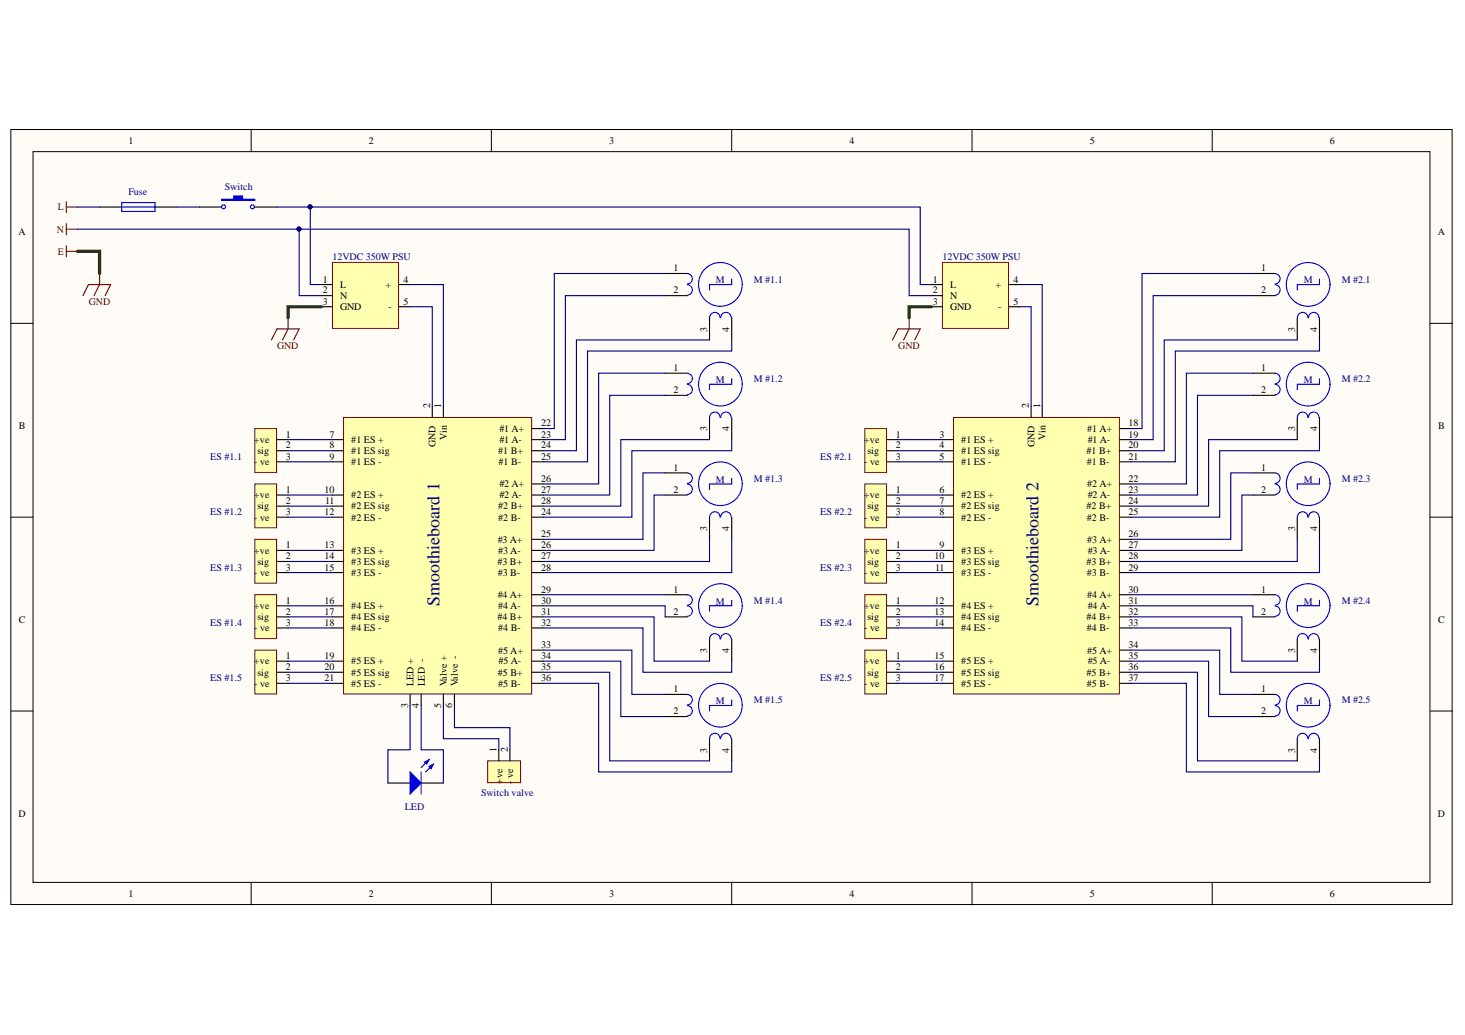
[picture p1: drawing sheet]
<svg xmlns="http://www.w3.org/2000/svg" width="297mm" height="210mm" viewBox="0 0 297 210" stroke-linecap="round" stroke-linejoin="round" font-family="sans-serif">
<g fill="#fffcf8" stroke="#000" stroke-width=".2">
<path d="M2.2 26.3h292.2v157.1h-292.2z"/>
<path d="M6.7 30.8h283.2v148.2h-283.2z"/>
</g>
<g fill="none" stroke="#000" stroke-width=".2">
<path d="M50.9 26.3v4.5M99.6 26.3v4.5M148.4 26.3v4.5M197.1 26.3v4.5M245.8 26.3v4.5M2.2 65.6h4.5M290 65.6h4.5M2.2 104.9h4.5M290 104.9h4.5M2.2 144.2h4.5M290 144.2h4.5M50.9 179v4.5"/>
<path d="M99.6 179v4.5M148.4 179v4.5M197.1 179v4.5M245.8 179v4.5"/>
</g>
<path d="M13.4 40.9v2.2M13.4 45.4v2.2M13.4 49.9v2.2M13.4 42h2.3M13.4 46.5h2.3M13.4 51h2.3" fill="none" stroke="#800000" stroke-width=".22"/>
<path d="M20.2 42h4.5M31.4 42h4.5M40.4 42h4.5M51.7 42h4.5" fill="none" stroke="#000" stroke-width=".22"/>
<path d="M24.7 41.1h6.7v1.8h-6.7zM24.7 42h6.7" fill="none" stroke="#00f" stroke-width=".22"/>
<path d="M44.9 40.4h2.5v-.7h1.8v.7h2.5v.2h-6.8z" fill-rule="evenodd" fill="#00f"/>
<g fill="none" stroke="#00f" stroke-width=".22">
<path d="M44.9 40.4h2.5v-.7h1.8v.7h2.5v.2h-6.8z"/>
<circle cx="45.3" cy="41.9" r=".4"/>
<circle cx="51.2" cy="41.9" r=".4"/>
</g>
<path d="M16.8 60l1.1-2.3h4.5l-1.1 2.3M20.2 55.5v2.2l-1.1 2.3M55 68.9l1.2-2.2h4.5l-1.2 2.2M58.4 64.5v2.2l-1.1 2.2M181 68.9l1.1-2.2h4.5l-1.1 2.2M184.3 64.5v2.2l-1.1 2.2" fill="none" stroke="#800000" stroke-width=".22"/>
<path d="M67.4 53.2h13.4v13.4h-13.4z" fill="#ffffb0" stroke="#800000" stroke-width=".2"/>
<path d="M65.2 57.7h2.2M65.2 60h2.2M80.9 57.7h2.2M65.2 62.2h2.2M80.9 62.2h2.2" fill="none" stroke="#000" stroke-width=".22"/>
<path d="M191.1 53.2h13.4v13.4h-13.4z" fill="#ffffb0" stroke="#800000" stroke-width=".2"/>
<path d="M188.8 57.7h2.3M188.8 60h2.3M204.6 57.7h2.2M254 60h4.5M254 55.5h4.5M188.8 62.2h2.3M204.6 62.2h2.2M263 64.5v4.4M267.5 64.5v4.4" fill="none" stroke="#000" stroke-width=".22"/>
<g fill="none" stroke="#00f" stroke-width=".22">
<path d="M258.5 55.5a1.06 1.06 0 0 1 1.1 1 1.06 1.06 0 0 1-1.1 1.1M258.5 57.7a1.07 1.07 0 0 1 1.1 1.1 1.07 1.07 0 0 1-1.1 1.1M267.5 56.6v1.1h-4.5v1.1M265.2 64.4a1.06 1.06 0 0 0-1.1-1 1.06 1.06 0 0 0-1 1.1M267.4 64.4a1.06 1.06 0 0 0-1-1 1.06 1.06 0 0 0-1.1 1.1"/>
<circle cx="265.2" cy="57.7" r="4.4"/>
</g>
<path d="M193.3 84.7h33.7v56h-33.7z" fill="#ffffb0" stroke="#800000" stroke-width=".2"/>
<g fill="none" stroke="#000" stroke-width=".22">
<path d="M191.1 91.4h2.2M191.1 93.7h2.2M191.1 89.2h2.2M209.1 82.4v2.3M211.3 82.4v2.3M227.1 91.4h2.2M227.1 93.7h2.2M227.1 89.2h2.2M227.1 86.9h2.2M227.1 98.1h2.2M191.1 102.6h2.2M191.1 104.9h2.2"/>
<path d="M191.1 113.9h2.2M191.1 116.1h2.2M191.1 100.4h2.2M191.1 111.6h2.2M227.1 102.6h2.2M227.1 104.9h2.2M227.1 113.9h2.2M227.1 116.1h2.2M227.1 100.4h2.2M227.1 111.6h2.2M227.1 109.4h2.2M191.1 125.1h2.2"/>
<path d="M191.1 127.4h2.2M191.1 136.3h2.2M191.1 138.6h2.2M191.1 122.9h2.2M191.1 134.1h2.2M227.1 125.1h2.2M227.1 127.4h2.2M227.1 136.3h2.2M227.1 138.6h2.2M227.1 122.9h2.2M227.1 120.6h2.2M227.1 134.1h2.2"/>
<path d="M227.1 131.8h2.2"/>
</g>
<path d="M69.7 84.7h38.1v56h-38.1z" fill="#ffffb0" stroke="#800000" stroke-width=".2"/>
<g fill="none" stroke="#000" stroke-width=".22">
<path d="M134.9 55.5h4.5M134.9 60h4.5M134.9 75.7h4.5M143.9 64.5v4.4M148.4 64.5v4.4M254 75.7h4.5M67.4 89.2h2.3M67.4 91.4h2.3M67.4 93.7h2.3M87.6 82.4v2.3M89.9 82.4v2.3M107.9 89.2h2.2"/>
<path d="M107.9 91.4h2.2M107.9 93.7h2.2M107.9 86.9h2.2M107.9 98.1h2.2M134.9 80.2h4.5M134.9 95.9h4.5M143.9 84.7v4.5M148.4 84.7v4.5M254 80.2h4.5M254 95.9h4.5M263 84.7v4.5M267.5 84.7v4.5"/>
<path d="M67.4 100.4h2.3M67.4 102.6h2.3M67.4 111.6h2.3M67.4 113.9h2.3M67.4 104.9h2.3M67.4 116.1h2.3M107.9 100.4h2.2M107.9 102.6h2.2M107.9 111.6h2.2M107.9 113.9h2.2M107.9 104.9h2.2M107.9 116.1h2.2"/>
<path d="M107.9 109.4h2.2M134.9 100.4h4.5M143.9 104.9v4.5M148.4 104.9v4.5M254 100.4h4.5M263 104.9v4.5M267.5 104.9v4.5M67.4 122.9h2.3M67.4 125.1h2.3M67.4 134.1h2.3M67.4 136.3h2.3M67.4 127.4h2.3"/>
<path d="M67.4 138.6h2.3M107.9 122.9h2.2M107.9 125.1h2.2M107.9 134.1h2.2M107.9 136.3h2.2M107.9 127.4h2.2M107.9 120.6h2.2M107.9 138.6h2.2M107.9 131.8h2.2M134.9 125.1h4.5M134.9 120.6h4.5M143.9 129.6v4.5"/>
<path d="M148.4 129.6v4.5M254 125.1h4.5M254 120.6h4.5M263 129.6v4.5M267.5 129.6v4.5M83.1 140.8v2.3M85.4 140.8v2.3M89.9 140.8v2.3M92.1 140.8v2.3M134.9 140.8h4.5M134.9 145.3h4.5M143.9 149.8v4.5"/>
<path d="M148.4 149.8v4.5M254 140.8h4.5M254 145.3h4.5M263 149.8v4.5M267.5 149.8v4.5"/>
</g>
<g fill="none" stroke="#00f" stroke-width=".22">
<path d="M139.4 55.5a1.06 1.06 0 0 1 1 1 1.06 1.06 0 0 1-1 1.1M139.4 57.7a1.07 1.07 0 0 1 1 1.1 1.07 1.07 0 0 1-1 1.1M148.4 56.6v1.1h-4.5v1.1M139.4 75.7a1.06 1.06 0 0 1 1 1.1 1.06 1.06 0 0 1-1 1M139.4 78a1.06 1.06 0 0 1 1 1 1.06 1.06 0 0 1-1 1.1M146 64.4a1.06 1.06 0 0 0-1.1-1 1.06 1.06 0 0 0-1 1.1M148.2 64.4a1.06 1.06 0 0 0-1-1 1.06 1.06 0 0 0-1.1 1.1M148.4 76.8v1.1h-4.5v1.2M258.5 75.7a1.06 1.06 0 0 1 1.1 1.1 1.06 1.06 0 0 1-1.1 1M258.5 78a1.06 1.06 0 0 1 1.1 1 1.06 1.06 0 0 1-1.1 1.1M267.5 76.8v1.1h-4.5v1.2M139.4 95.9a1.06 1.06 0 0 1 1 1.1 1.06 1.06 0 0 1-1 1"/>
<path d="M139.4 98.2a1.06 1.06 0 0 1 1 1 1.06 1.06 0 0 1-1 1.1M146 84.7a1.06 1.06 0 0 0-1.1-1.1 1.06 1.06 0 0 0-1 1.1M148.2 84.7a1.06 1.06 0 0 0-1-1.1 1.06 1.06 0 0 0-1.1 1.1M148.4 97v1.1h-4.5v1.2M258.5 95.9a1.06 1.06 0 0 1 1.1 1.1 1.06 1.06 0 0 1-1.1 1M258.5 98.2a1.06 1.06 0 0 1 1.1 1 1.06 1.06 0 0 1-1.1 1.1M265.2 84.7a1.06 1.06 0 0 0-1.1-1.1 1.06 1.06 0 0 0-1 1.1M267.4 84.7a1.06 1.06 0 0 0-1-1.1 1.06 1.06 0 0 0-1.1 1.1M267.5 97v1.1h-4.5v1.2M146 104.9a1.06 1.06 0 0 0-1.1-1.1 1.06 1.06 0 0 0-1 1.1M148.2 104.9a1.06 1.06 0 0 0-1-1.1 1.06 1.06 0 0 0-1.1 1.1M265.2 104.9a1.06 1.06 0 0 0-1.1-1.1 1.06 1.06 0 0 0-1 1.1"/>
<path d="M267.4 104.9a1.06 1.06 0 0 0-1-1.1 1.06 1.06 0 0 0-1.1 1.1M139.4 120.6a1.06 1.06 0 0 1 1 1.1 1.06 1.06 0 0 1-1 1M139.4 122.9a1.06 1.06 0 0 1 1 1 1.06 1.06 0 0 1-1 1.1M146 129.6a1.06 1.06 0 0 0-1.1-1.1 1.06 1.06 0 0 0-1 1.1M148.2 129.6a1.06 1.06 0 0 0-1-1.1 1.06 1.06 0 0 0-1.1 1.1M148.4 121.7v1.2h-4.5v1.1M258.5 120.6a1.06 1.06 0 0 1 1.1 1.1 1.06 1.06 0 0 1-1.1 1M258.5 122.9a1.06 1.06 0 0 1 1.1 1 1.06 1.06 0 0 1-1.1 1.1M265.2 129.6a1.06 1.06 0 0 0-1.1-1.1 1.06 1.06 0 0 0-1 1.1M267.4 129.6a1.06 1.06 0 0 0-1-1.1 1.06 1.06 0 0 0-1.1 1.1M267.5 121.7v1.2h-4.5v1.1M139.4 140.9a1.06 1.06 0 0 1 1 1 1.06 1.06 0 0 1-1 1.1"/>
<path d="M139.4 143.1a1.06 1.06 0 0 1 1 1.1 1.06 1.06 0 0 1-1 1M146 149.8a1.06 1.06 0 0 0-1.1-1.1 1.06 1.06 0 0 0-1 1.1M148.2 149.8a1.06 1.06 0 0 0-1-1.1 1.06 1.06 0 0 0-1.1 1.1M148.4 142v1.1h-4.5v1.1M258.5 140.9a1.06 1.06 0 0 1 1.1 1 1.06 1.06 0 0 1-1.1 1.1M258.5 143.1a1.06 1.06 0 0 1 1.1 1.1 1.06 1.06 0 0 1-1.1 1M265.2 149.8a1.06 1.06 0 0 0-1.1-1.1 1.06 1.06 0 0 0-1 1.1M267.4 149.8a1.06 1.06 0 0 0-1-1.1 1.06 1.06 0 0 0-1.1 1.1M267.5 142v1.1h-4.5v1.1"/>
<circle cx="146.1" cy="57.7" r="4.4"/>
<circle cx="146.1" cy="77.9" r="4.4"/>
<circle cx="265.2" cy="77.9" r="4.4"/>
<circle cx="146.1" cy="98.1" r="4.4"/>
<circle cx="265.2" cy="98.1" r="4.4"/>
<circle cx="146.1" cy="122.8" r="4.4"/>
<circle cx="265.2" cy="122.8" r="4.4"/>
<circle cx="146.1" cy="143" r="4.4"/>
<circle cx="265.2" cy="143" r="4.4"/>
</g>
<path d="M51.7 86.9h4.4v8.9h-4.4z" fill="#ffffb0" stroke="#800000" stroke-width=".2"/>
<path d="M56.2 89.2h2.2M56.2 93.7h2.2M56.2 91.4h2.2" fill="none" stroke="#000" stroke-width=".22"/>
<path d="M51.7 98.1h4.4v8.9h-4.4z" fill="#ffffb0" stroke="#800000" stroke-width=".2"/>
<path d="M56.2 100.4h2.2M56.2 104.9h2.2M56.2 102.6h2.2" fill="none" stroke="#000" stroke-width=".22"/>
<path d="M51.7 109.4h4.4v8.9h-4.4z" fill="#ffffb0" stroke="#800000" stroke-width=".2"/>
<path d="M56.2 111.6h2.2M56.2 116.1h2.2M56.2 113.9h2.2" fill="none" stroke="#000" stroke-width=".22"/>
<path d="M51.7 120.6h4.4v8.9h-4.4z" fill="#ffffb0" stroke="#800000" stroke-width=".2"/>
<path d="M56.2 122.9h2.2M56.2 127.4h2.2M56.2 125.1h2.2" fill="none" stroke="#000" stroke-width=".22"/>
<path d="M51.7 131.8h4.4v8.9h-4.4z" fill="#ffffb0" stroke="#800000" stroke-width=".2"/>
<path d="M56.2 134.1h2.2M56.2 138.6h2.2M56.2 136.3h2.2" fill="none" stroke="#000" stroke-width=".22"/>
<path d="M175.3 86.9h4.4v8.9h-4.4z" fill="#ffffb0" stroke="#800000" stroke-width=".2"/>
<path d="M179.8 89.2h2.3M179.8 93.7h2.3M179.8 91.4h2.3" fill="none" stroke="#000" stroke-width=".22"/>
<path d="M175.3 98.1h4.4v8.9h-4.4z" fill="#ffffb0" stroke="#800000" stroke-width=".2"/>
<path d="M179.8 100.4h2.3M179.8 104.9h2.3M179.8 102.6h2.3" fill="none" stroke="#000" stroke-width=".22"/>
<path d="M175.3 109.4h4.4v8.9h-4.4z" fill="#ffffb0" stroke="#800000" stroke-width=".2"/>
<path d="M179.8 111.6h2.3M179.8 116.1h2.3M179.8 113.9h2.3" fill="none" stroke="#000" stroke-width=".22"/>
<path d="M175.3 120.6h4.4v8.9h-4.4z" fill="#ffffb0" stroke="#800000" stroke-width=".2"/>
<path d="M179.8 122.9h2.3M179.8 127.4h2.3M179.8 125.1h2.3" fill="none" stroke="#000" stroke-width=".22"/>
<path d="M175.3 131.8h4.4v8.9h-4.4z" fill="#ffffb0" stroke="#800000" stroke-width=".2"/>
<path d="M179.8 134.1h2.3M179.8 138.6h2.3M179.8 136.3h2.3M78.7 158.8h4.4M85.4 158.8h4.5" fill="none" stroke="#000" stroke-width=".22"/>
<path d="M83.1 156.6l2.3 2.2-2.3 2.2z" fill="#00f"/>
<path d="M83.1 156.6l2.3 2.2-2.3 2.2zM87 154.1l-1.6 1.6M87.9 155l-1.6 1.6" fill="none" stroke="#00f" stroke-width=".22"/>
<path d="M87 155.4l.9-.4-.5 .9z" fill="#00f"/>
<path d="M87 155.4l.9-.4-.5 .9z" fill="none" stroke="#00f" stroke-width=".22"/>
<path d="M86.1 154.5l.9-.4-.5 .9z" fill="#00f"/>
<path d="M85.4 156.6v4.4M86.1 154.5l.9-.4-.5 .9z" fill="none" stroke="#00f" stroke-width=".22"/>
<path d="M98.9 154.3h6.6v4.4h-6.6z" fill="#ffffb0" stroke="#800000" stroke-width=".2"/>
<path d="M101.1 152.1v2.2M103.4 152.1v2.2" fill="none" stroke="#000" stroke-width=".22"/>
<g fill="none" stroke="#000080" stroke-width=".22">
<path d="M15.7 42h4.5M15.7 46.5h45M35.9 42h4.5M56.2 42h6.7v15.7h2.3M62.9 42h123.7v15.7h2.2M65.2 60h-4.5v-13.5h123.6v13.5h4.5M83.1 57.7h6.8v24.7M134.9 55.5h-22.5v31.4h-2.3M134.9 60h-20.3v29.2h-4.5M206.8 57.7h4.5v24.7M254 55.5h-22.4v31.4h-2.3M254 60h-20.2v29.2h-4.5"/>
<path d="M83.1 62.2h4.5v20.2M134.9 75.7h-13.5v22.4h-11.3M143.9 68.9h-27v22.5h-6.8M148.4 68.9v2.3h-29.3v22.5h-9M206.8 62.2h2.3v20.2M254 75.7h-13.4v22.4h-11.3M263 68.9h-26.9v22.5h-6.8M267.5 68.9v2.3h-29.2v22.5h-9M58.4 89.2h9M58.4 91.4h9M58.4 93.7h9M134.9 80.2h-11.3v20.2h-13.5"/>
<path d="M134.9 95.9h-4.5v13.5h-20.3M143.9 89.2h-18v13.4h-15.8M148.4 89.2v2.2h-20.3v13.5h-18M182.1 89.2h9M182.1 91.4h9M182.1 93.7h9M254 80.2h-11.2v20.2h-13.5M254 95.9h-4.5v13.5h-20.2M263 89.2h-18v13.4h-15.7M267.5 89.2v2.2h-20.2v13.5h-18M58.4 100.4h9M58.4 102.6h9"/>
<path d="M58.4 104.9h9M58.4 111.6h9M58.4 113.9h9M58.4 116.1h9M134.9 100.4h-2.3v11.2h-22.5M143.9 109.4v4.5h-33.8M148.4 109.4v6.7h-38.3M182.1 100.4h9M182.1 102.6h9M182.1 104.9h9M182.1 111.6h9M182.1 113.9h9"/>
<path d="M182.1 116.1h9M254 100.4h-2.2v11.2h-22.5M263 109.4v4.5h-33.7M267.5 109.4v6.7h-38.2M58.4 122.9h9M58.4 125.1h9M58.4 127.4h9M58.4 134.1h9M58.4 136.3h9M58.4 138.6h9M110.1 122.9h24.8v2.2M110.1 125.1h22.5v9h11.3"/>
<path d="M110.1 127.4h20.3v8.9h18v-2.2M110.1 131.8h18v9h6.8M110.1 134.1h15.8v11.2h9M110.1 136.3h13.5v18h20.3M110.1 138.6h11.3v18h27v-2.3M110.1 120.6h24.8M182.1 122.9h9M182.1 125.1h9M182.1 127.4h9M182.1 134.1h9M182.1 136.3h9M182.1 138.6h9"/>
<path d="M229.3 122.9h24.7v2.2M229.3 125.1h22.5v9h11.2M229.3 127.4h20.2v8.9h18v-2.2M229.3 131.8h18v9h6.7M229.3 134.1h15.7v11.2h9M229.3 136.3h13.5v18h20.2M229.3 138.6h11.3v18h26.9v-2.3M229.3 120.6h24.7M83.1 143.1v9h-4.4v6.7M85.4 143.1v9h4.5v6.7M89.9 143.1v6.7h11.2v2.3M92.1 143.1v4.5h11.3v4.5"/>
</g>
<g fill="#000080" stroke="#000080" stroke-width=".2">
<circle cx="62.9" cy="41.9" r=".4"/>
<circle cx="60.6" cy="46.4" r=".41"/>
</g>
<path d="M15.7 51h4.5v4.5M65.2 62.2h-6.8v2.3M188.8 62.2h-4.5v2.3" fill="none" stroke="#008000" stroke-width=".67"/>
<g font-size="3.6" fill="#000080">
<text x="89.1" y="122.8" transform="rotate(-90 89.1 122.8)">Smoothieboard 1</text>
<text x="210.6" y="122.8" transform="rotate(-90 210.6 122.8)">Smoothieboard 2</text>
</g>
<g font-size="2">
<text x="26.1" y="29.2">1</text>
<text x="74.8" y="29.2">2</text>
<text x="123.5" y="29.2">3</text>
<text x="172.2" y="29.2">4</text>
<text x="221" y="29.2">5</text>
<text x="269.6" y="29.2">6</text>
<text x="3.7" y="47.8">A</text>
<text x="291.5" y="47.8">A</text>
<text x="65.5" y="57.3">1</text>
<text x="65.5" y="59.5">2</text>
<text x="68.9" y="58.4">L</text>
<text x="78.2" y="58.4">+</text>
<text x="81.8" y="57.3">4</text>
<text x="136.5" y="55">1</text>
<text x="136.5" y="59.5">2</text>
<text x="189.2" y="57.3">1</text>
<text x="189.2" y="59.5">2</text>
<text x="192.6" y="58.4">L</text>
<text x="201.9" y="58.4">+</text>
<text x="205.5" y="57.3">4</text>
<text x="255.7" y="55">1</text>
<text x="255.7" y="59.5">2</text>
<text x="65.5" y="61.8">3</text>
<text x="68.9" y="60.6">N</text>
<text x="68.9" y="62.9">GND</text>
<text x="78.7" y="62.9">-</text>
<text x="81.8" y="61.8">5</text>
<text x="189.2" y="61.8">3</text>
<text x="192.6" y="60.6">N</text>
<text x="192.6" y="62.9">GND</text>
<text x="202.4" y="62.9">-</text>
<text x="205.5" y="61.8">5</text>
<text x="143.4" y="67.3" transform="rotate(-90 143.4 67.3)">3</text>
<text x="147.9" y="67.3" transform="rotate(-90 147.9 67.3)">4</text>
<text x="262.6" y="67.3" transform="rotate(-90 262.6 67.3)">3</text>
<text x="267.1" y="67.3" transform="rotate(-90 267.1 67.3)">4</text>
<text x="136.5" y="75.2">1</text>
<text x="255.7" y="75.2">1</text>
<text x="87.2" y="82.8" transform="rotate(-90 87.2 82.8)">2</text>
<text x="89.4" y="82.8" transform="rotate(-90 89.4 82.8)">1</text>
<text x="136.5" y="79.7">2</text>
<text x="208.6" y="82.8" transform="rotate(-90 208.6 82.8)">2</text>
<text x="210.9" y="82.8" transform="rotate(-90 210.9 82.8)">1</text>
<text x="255.7" y="79.7">2</text>
<text x="3.8" y="87.1">B</text>
<text x="51.5" y="89.9">+ve</text>
<text x="57.9" y="88.8">1</text>
<text x="66.8" y="88.8">7</text>
<text x="71.2" y="89.9">#1 ES +</text>
<text x="90.6" y="89.2" transform="rotate(-90 90.6 89.2)">Vin</text>
<text x="101.3" y="89.9">#1 A-</text>
<text x="101.3" y="87.6">#1 A+</text>
<text x="109.7" y="88.8">23</text>
<text x="109.7" y="86.5">22</text>
<text x="143.4" y="87.5" transform="rotate(-90 143.4 87.5)">3</text>
<text x="147.9" y="87.5" transform="rotate(-90 147.9 87.5)">4</text>
<text x="175.2" y="89.9">+ve</text>
<text x="181.6" y="88.8">1</text>
<text x="190.5" y="88.8">3</text>
<text x="194.9" y="89.9">#1 ES +</text>
<text x="212" y="89.2" transform="rotate(-90 212 89.2)">Vin</text>
<text x="220.5" y="87.6">#1 A+</text>
<text x="220.5" y="89.9">#1 A-</text>
<text x="228.8" y="88.8">19</text>
<text x="228.8" y="86.5">18</text>
<text x="262.6" y="87.5" transform="rotate(-90 262.6 87.5)">3</text>
<text x="267.1" y="87.5" transform="rotate(-90 267.1 87.5)">4</text>
<text x="291.6" y="87.1">B</text>
<text x="51.5" y="94.3">- ve</text>
<text x="52.2" y="92.1">sig</text>
<text x="57.9" y="93.2">3</text>
<text x="57.9" y="91">2</text>
<text x="66.8" y="91">8</text>
<text x="66.8" y="93.2">9</text>
<text x="71.2" y="92.1">#1 ES sig</text>
<text x="71.2" y="94.3">#1 ES -</text>
<text x="88.3" y="90.6" transform="rotate(-90 88.3 90.6)">GND</text>
<text x="101" y="92.1">#1 B+</text>
<text x="101.1" y="94.3">#1 B-</text>
<text x="109.7" y="93.2">25</text>
<text x="109.7" y="91">24</text>
<text x="136.5" y="95.4">1</text>
<text x="175.2" y="94.3">- ve</text>
<text x="175.9" y="92.1">sig</text>
<text x="181.6" y="93.2">3</text>
<text x="181.6" y="91">2</text>
<text x="190.5" y="91">4</text>
<text x="190.5" y="93.2">5</text>
<text x="194.9" y="92.1">#1 ES sig</text>
<text x="194.9" y="94.3">#1 ES -</text>
<text x="209.7" y="90.6" transform="rotate(-90 209.7 90.6)">GND</text>
<text x="220.3" y="92.1">#1 B+</text>
<text x="220.4" y="94.3">#1 B-</text>
<text x="228.8" y="93.2">21</text>
<text x="228.8" y="91">20</text>
<text x="255.7" y="95.4">1</text>
<text x="51.5" y="101.1">+ve</text>
<text x="57.9" y="100">1</text>
<text x="65.8" y="100">10</text>
<text x="71.2" y="101.1">#2 ES +</text>
<text x="101.3" y="101.1">#2 A-</text>
<text x="101.3" y="98.8">#2 A+</text>
<text x="109.7" y="100">27</text>
<text x="109.7" y="97.7">26</text>
<text x="136.5" y="100">2</text>
<text x="175.2" y="101.1">+ve</text>
<text x="181.6" y="100">1</text>
<text x="190.5" y="100">6</text>
<text x="194.9" y="101.1">#2 ES +</text>
<text x="220.5" y="98.8">#2 A+</text>
<text x="220.5" y="101.1">#2 A-</text>
<text x="228.8" y="100">23</text>
<text x="228.8" y="97.7">22</text>
<text x="255.7" y="100">2</text>
<text x="51.5" y="105.6">- ve</text>
<text x="52.2" y="103.3">sig</text>
<text x="57.9" y="104.5">3</text>
<text x="57.9" y="102.2">2</text>
<text x="65.8" y="104.5">12</text>
<text x="65.9" y="102.2">11</text>
<text x="71.2" y="103.3">#2 ES sig</text>
<text x="71.2" y="105.6">#2 ES -</text>
<text x="101" y="105.6">#2 B-</text>
<text x="101" y="103.3">#2 B+</text>
<text x="109.7" y="104.5">24</text>
<text x="109.7" y="102.2">28</text>
<text x="143.4" y="107.7" transform="rotate(-90 143.4 107.7)">3</text>
<text x="147.9" y="107.7" transform="rotate(-90 147.9 107.7)">4</text>
<text x="175.2" y="105.6">- ve</text>
<text x="175.9" y="103.3">sig</text>
<text x="181.6" y="104.5">3</text>
<text x="181.6" y="102.2">2</text>
<text x="190.5" y="102.2">7</text>
<text x="190.5" y="104.5">8</text>
<text x="194.9" y="103.3">#2 ES sig</text>
<text x="194.9" y="105.6">#2 ES -</text>
<text x="220.3" y="103.3">#2 B+</text>
<text x="220.4" y="105.6">#2 B-</text>
<text x="228.8" y="104.5">25</text>
<text x="228.8" y="102.2">24</text>
<text x="262.6" y="107.7" transform="rotate(-90 262.6 107.7)">3</text>
<text x="267.1" y="107.7" transform="rotate(-90 267.1 107.7)">4</text>
<text x="51.5" y="112.3">+ve</text>
<text x="57.9" y="111.2">1</text>
<text x="57.9" y="113.4">2</text>
<text x="65.8" y="111.2">13</text>
<text x="65.8" y="113.4">14</text>
<text x="71.2" y="112.3">#3 ES +</text>
<text x="100.9" y="110.1">#3 A+</text>
<text x="101" y="112.3">#3 A-</text>
<text x="109.7" y="113.4">27</text>
<text x="109.7" y="111.2">26</text>
<text x="109.7" y="109">25</text>
<text x="175.2" y="112.3">+ve</text>
<text x="181.6" y="111.2">1</text>
<text x="181.6" y="113.4">2</text>
<text x="189.5" y="113.4">10</text>
<text x="190.5" y="111.2">9</text>
<text x="194.9" y="112.3">#3 ES +</text>
<text x="220.5" y="110.1">#3 A+</text>
<text x="220.5" y="112.3">#3 A-</text>
<text x="228.8" y="113.4">28</text>
<text x="228.8" y="111.2">27</text>
<text x="228.8" y="109">26</text>
<text x="51.5" y="116.8">- ve</text>
<text x="52.2" y="114.5">sig</text>
<text x="57.9" y="115.7">3</text>
<text x="65.8" y="115.7">15</text>
<text x="71.2" y="114.5">#3 ES sig</text>
<text x="71.2" y="116.8">#3 ES -</text>
<text x="100.8" y="114.5">#3 B+</text>
<text x="100.9" y="116.8">#3 B-</text>
<text x="109.7" y="115.7">28</text>
<text x="175.2" y="116.8">- ve</text>
<text x="175.9" y="114.5">sig</text>
<text x="181.6" y="115.7">3</text>
<text x="189.6" y="115.7">11</text>
<text x="194.9" y="114.5">#3 ES sig</text>
<text x="194.9" y="116.8">#3 ES -</text>
<text x="220.3" y="114.5">#3 B+</text>
<text x="220.4" y="116.8">#3 B-</text>
<text x="228.8" y="115.7">29</text>
<text x="51.5" y="123.6">+ve</text>
<text x="52.2" y="125.8">sig</text>
<text x="57.9" y="122.4">1</text>
<text x="57.9" y="124.7">2</text>
<text x="65.8" y="122.4">16</text>
<text x="65.8" y="124.7">17</text>
<text x="71.2" y="123.6">#4 ES +</text>
<text x="71.2" y="125.8">#4 ES sig</text>
<text x="100.8" y="125.8">#4 B+</text>
<text x="100.9" y="121.3">#4 A+</text>
<text x="101" y="123.6">#4 A-</text>
<text x="109.7" y="124.7">31</text>
<text x="109.7" y="122.4">30</text>
<text x="109.7" y="120.2">29</text>
<text x="136.5" y="120.2">1</text>
<text x="136.5" y="124.7">2</text>
<text x="175.2" y="123.6">+ve</text>
<text x="175.9" y="125.8">sig</text>
<text x="181.6" y="122.4">1</text>
<text x="181.6" y="124.7">2</text>
<text x="189.5" y="124.7">13</text>
<text x="189.5" y="122.4">12</text>
<text x="194.9" y="125.8">#4 ES sig</text>
<text x="194.9" y="123.6">#4 ES +</text>
<text x="220.3" y="125.8">#4 B+</text>
<text x="220.5" y="121.3">#4 A+</text>
<text x="220.5" y="123.6">#4 A-</text>
<text x="228.8" y="124.7">32</text>
<text x="228.8" y="122.4">31</text>
<text x="228.8" y="120.2">30</text>
<text x="255.7" y="120.2">1</text>
<text x="255.7" y="124.7">2</text>
<text x="3.8" y="126.4">C</text>
<text x="51.5" y="128.1">- ve</text>
<text x="57.9" y="126.9">3</text>
<text x="65.8" y="126.9">18</text>
<text x="71.2" y="128.1">#4 ES -</text>
<text x="101" y="128.1">#4 B-</text>
<text x="109.7" y="126.9">32</text>
<text x="109.7" y="131.4">33</text>
<text x="175.2" y="128.1">- ve</text>
<text x="181.6" y="126.9">3</text>
<text x="189.5" y="126.9">14</text>
<text x="194.9" y="128.1">#4 ES -</text>
<text x="220.4" y="128.1">#4 B-</text>
<text x="228.8" y="126.9">33</text>
<text x="228.8" y="131.4">34</text>
<text x="291.6" y="126.4">C</text>
<text x="51.5" y="134.7">+ve</text>
<text x="52.2" y="137">sig</text>
<text x="57.9" y="133.6">1</text>
<text x="57.9" y="135.9">2</text>
<text x="65.8" y="133.6">19</text>
<text x="65.8" y="135.9">20</text>
<text x="71.2" y="134.7">#5 ES +</text>
<text x="71.2" y="137">#5 ES sig</text>
<text x="100.9" y="137">#5 B+</text>
<text x="101" y="132.5">#5 A+</text>
<text x="101.1" y="134.7">#5 A-</text>
<text x="109.7" y="135.9">35</text>
<text x="109.7" y="133.6">34</text>
<text x="143.4" y="132.4" transform="rotate(-90 143.4 132.4)">3</text>
<text x="147.9" y="132.4" transform="rotate(-90 147.9 132.4)">4</text>
<text x="175.2" y="134.7">+ve</text>
<text x="175.9" y="137">sig</text>
<text x="181.6" y="133.6">1</text>
<text x="181.6" y="135.9">2</text>
<text x="189.5" y="135.9">16</text>
<text x="189.5" y="133.6">15</text>
<text x="194.9" y="137">#5 ES sig</text>
<text x="194.9" y="134.7">#5 ES +</text>
<text x="220.3" y="137">#5 B+</text>
<text x="220.5" y="132.5">#5 A+</text>
<text x="220.5" y="134.7">#5 A-</text>
<text x="228.8" y="135.9">36</text>
<text x="228.8" y="133.6">35</text>
<text x="262.6" y="132.4" transform="rotate(-90 262.6 132.4)">3</text>
<text x="267.1" y="132.4" transform="rotate(-90 267.1 132.4)">4</text>
<text x="51.5" y="139.3">- ve</text>
<text x="57.9" y="138.1">3</text>
<text x="65.8" y="138.1">21</text>
<text x="71.2" y="139.3">#5 ES -</text>
<text x="82.7" y="143.6" transform="rotate(-90 82.7 143.6)">3</text>
<text x="83.8" y="139.2" transform="rotate(-90 83.8 139.2)">LED +</text>
<text x="84.9" y="143.6" transform="rotate(-90 84.9 143.6)">4</text>
<text x="86.1" y="139.2" transform="rotate(-90 86.1 139.2)">LED -</text>
<text x="89.4" y="143.6" transform="rotate(-90 89.4 143.6)">5</text>
<text x="90.6" y="139.2" transform="rotate(-90 90.6 139.2)">Valve +</text>
<text x="91.7" y="143.6" transform="rotate(-90 91.7 143.6)">6</text>
<text x="92.8" y="139.2" transform="rotate(-90 92.8 139.2)">Valve -</text>
<text x="101" y="139.3">#5 B-</text>
<text x="109.7" y="138.1">36</text>
<text x="136.5" y="140.4">1</text>
<text x="175.2" y="139.3">- ve</text>
<text x="181.6" y="138.1">3</text>
<text x="189.5" y="138.1">17</text>
<text x="194.9" y="139.3">#5 ES -</text>
<text x="220.4" y="139.3">#5 B-</text>
<text x="228.8" y="138.1">37</text>
<text x="255.7" y="140.4">1</text>
<text x="136.5" y="144.9">2</text>
<text x="255.7" y="144.9">2</text>
<text x="100.7" y="152.5" transform="rotate(-90 100.7 152.5)">1</text>
<text x="103" y="152.5" transform="rotate(-90 103 152.5)">2</text>
<text x="143.4" y="152.7" transform="rotate(-90 143.4 152.7)">3</text>
<text x="147.9" y="152.7" transform="rotate(-90 147.9 152.7)">4</text>
<text x="262.6" y="152.7" transform="rotate(-90 262.6 152.7)">3</text>
<text x="267.1" y="152.7" transform="rotate(-90 267.1 152.7)">4</text>
<text x="101.9" y="158.9" transform="rotate(-90 101.9 158.9)">+ve</text>
<text x="104.1" y="159" transform="rotate(-90 104.1 159)">-</text>
<text x="104.1" y="157.8" transform="rotate(-90 104.1 157.8)">ve</text>
<text x="3.7" y="165.7">D</text>
<text x="291.5" y="165.7">D</text>
<text x="26.1" y="182">1</text>
<text x="74.8" y="182">2</text>
<text x="123.5" y="182">3</text>
<text x="172.2" y="182">4</text>
<text x="221" y="182">5</text>
<text x="269.6" y="182">6</text>
</g>
<g font-size="2" fill="#000080">
<text x="26.1" y="39.6">Fuse</text>
<text x="45.6" y="38.6">Switch</text>
<text x="67.4" y="52.7">12VDC 350W PSU</text>
<text x="191.1" y="52.7">12VDC 350W PSU</text>
<text x="145.2" y="57.5">M</text>
<text x="152.9" y="57.3">M #1.1</text>
<text x="264.4" y="57.5">M</text>
<text x="272.1" y="57.3">M #2.1</text>
<text x="145.2" y="77.7">M</text>
<text x="152.9" y="77.5">M #1.2</text>
<text x="264.4" y="77.7">M</text>
<text x="272.1" y="77.5">M #2.2</text>
<text x="42.6" y="93.2">ES #1.1</text>
<text x="166.3" y="93.2">ES #2.1</text>
<text x="145.2" y="98">M</text>
<text x="152.9" y="97.7">M #1.3</text>
<text x="264.4" y="98">M</text>
<text x="272.1" y="97.7">M #2.3</text>
<text x="42.6" y="104.5">ES #1.2</text>
<text x="166.3" y="104.5">ES #2.2</text>
<text x="42.6" y="115.7">ES #1.3</text>
<text x="166.3" y="115.7">ES #2.3</text>
<text x="145.2" y="122.6">M</text>
<text x="152.9" y="122.4">M #1.4</text>
<text x="264.4" y="122.6">M</text>
<text x="272.1" y="122.4">M #2.4</text>
<text x="42.6" y="126.9">ES #1.4</text>
<text x="166.3" y="126.9">ES #2.4</text>
<text x="42.6" y="138.1">ES #1.5</text>
<text x="145.2" y="142.9">M</text>
<text x="152.9" y="142.6">M #1.5</text>
<text x="166.3" y="138.1">ES #2.5</text>
<text x="264.4" y="142.9">M</text>
<text x="272.1" y="142.6">M #2.5</text>
<text x="97.5" y="161.5">Switch valve</text>
<text x="82.1" y="164.2">LED</text>
</g>
<g font-size="2" fill="#800000">
<text x="11.5" y="47.2">N</text>
<text x="11.8" y="42.7">L</text>
<text x="11.8" y="51.6">E</text>
<text x="18" y="61.8">GND</text>
<text x="56.2" y="70.7">GND</text>
<text x="182.1" y="70.7">GND</text>
</g>
</svg>
